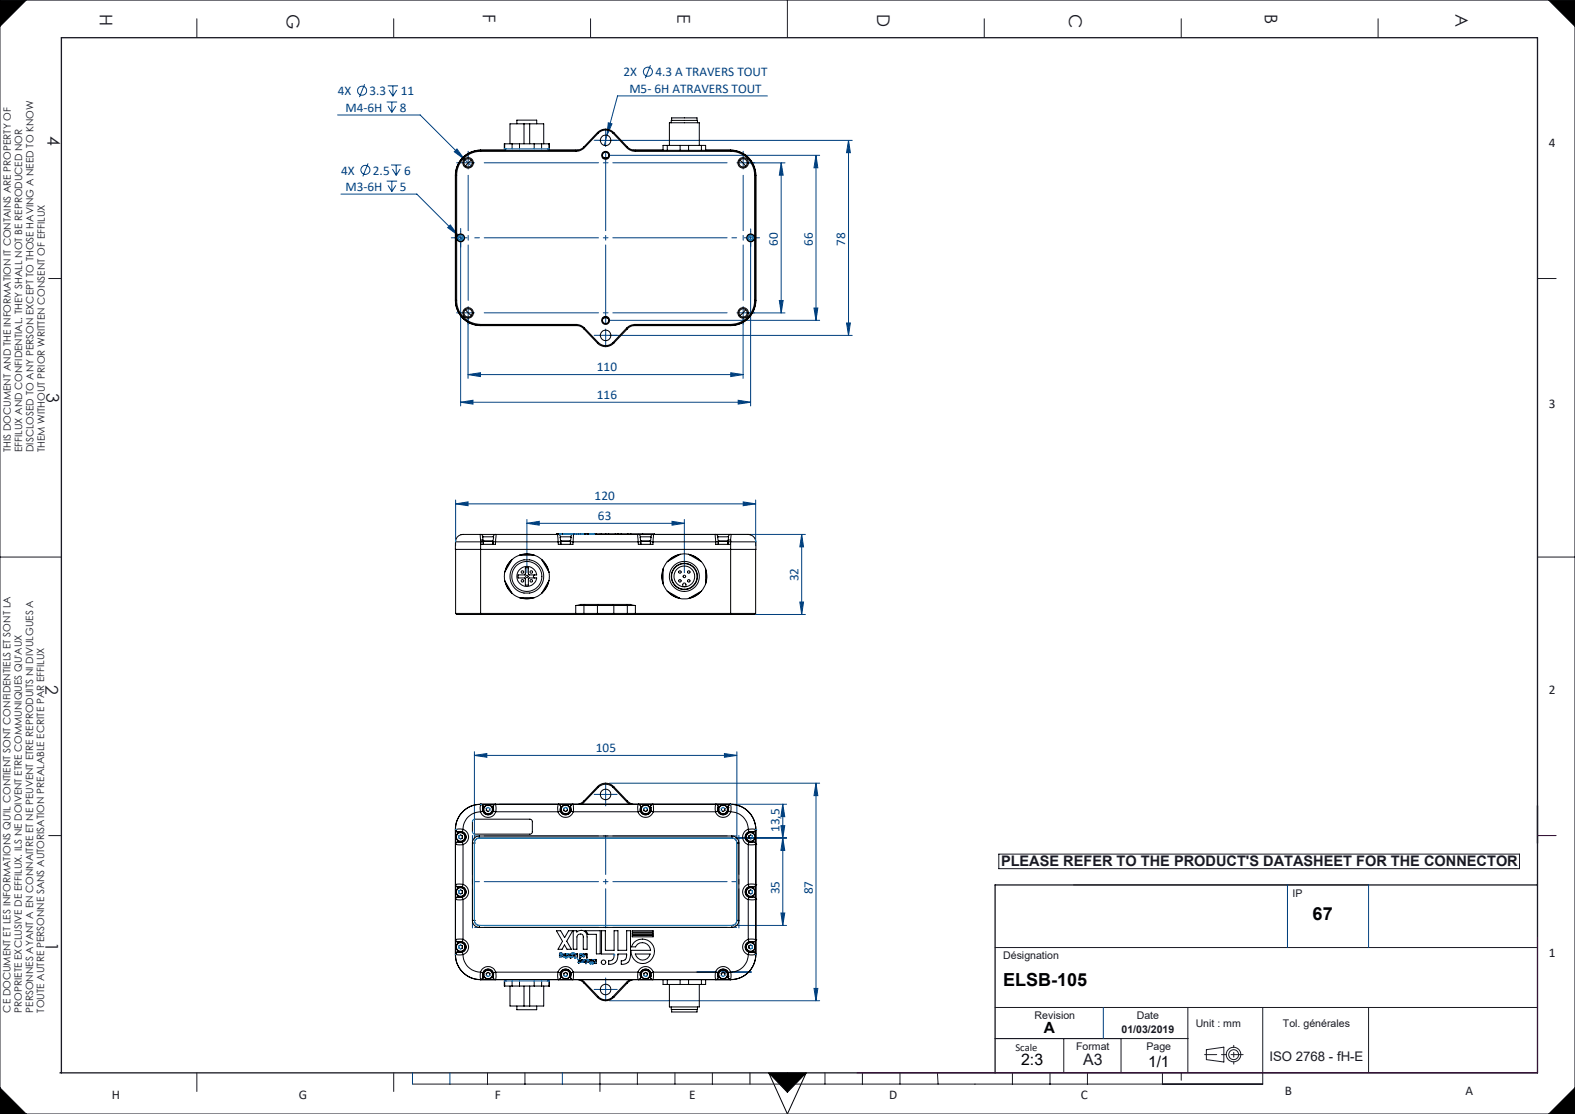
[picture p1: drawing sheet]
<svg xmlns="http://www.w3.org/2000/svg" width="420mm" height="297mm" viewBox="0 0 420 297" stroke-linecap="round" stroke-linejoin="round" font-family="sans-serif">
<g fill="none" stroke="#191924" stroke-width=".27">
<path d="M0 0h420v297h-420zM52.5 5v5M105 5v5M157.5 5v5M210 0v10M262.5 5v5M315 5v5M367.5 5v5M13 74.3h3.4M410 74.3h5M0 148.5h16.4M410 148.5h10"/>
<path d="M13 222.8h3.4M266.3 227.7h138.9v3.9h-138.9zM286.3 235.9h78.6M265.4 252.6h144.6M265.4 268.6h144.6M265.4 276.9h51.4M283.7 276.9v9.1M298.9 276.9v9.1M316.8 268.6v17.4M321.7 279.9l4.7-.7v3.9l-4.7-.6zM336.7 268.6v20.4h-226.7M364.9 268.6v17.4"/>
<path d="M0 290l7 7M52.5 286v5M105 286v5M130 286v3M140 286v3M160 286v5M170 286v3M180 286v3M190 286v3M220 286v3M230 286v3M240 286v3"/>
<path d="M250 286l.2 3M270 286v3M280 286v3M290 286v3M310 286v3M315 286v2"/>
<circle cx="328.9" cy="281.1" r="1.93"/>
<circle cx="329" cy="281.2" r="1.32"/>
</g>
<path d="M0 0h7l-7 7zM413 0h7v7zM200 286v3M205 286h10M205 286l5 11 5-11M205 286l5 5.2M210 286v5.2M215 286l-5 5.2M420 290v7h-7z" fill="none" stroke="#000" stroke-width=".27"/>
<path d="M410 214.8v10" fill="none" stroke="#000" stroke-width=".35"/>
<path d="M321.2 281.2h10.3" fill="none" stroke="#191924" stroke-width=".27" stroke-dasharray="6.3 1.3 1.3 1.3" stroke-dashoffset="3.1"/>
<path d="M329 278.7v5" fill="none" stroke="#191924" stroke-width=".27" stroke-dasharray="6.3 1.3 1.3 1.3" stroke-dashoffset="5.8"/>
<path d="M410 235.9h-144.6v50.1M16 286h394v-275.9h-393.6v275.9" fill="none" stroke="#191924" stroke-width=".35"/>
<path d="M410 222.8h5M410 250v36h-181.5" fill="none" stroke="#400040" stroke-width=".27"/>
<g fill="none" stroke="#004080" stroke-width=".27">
<path d="M173.5 17.4l-1.4 3.4M90 30.7h22l11.8 11.7M97.2 22.5l-1.4 3.4M103.1 27.2h2.8M103.4 22.9h2.8M103.5 28.3l1 1.6M103.8 24l1 1.6M104.5 27.2v2.7M104.8 22.9v2.7M105.6 28.3l-1.1 1.6M105.8 24l-1 1.6M121.8 39.7l2 2.7-2.7-1.9z"/>
<path d="M161.5 35.8v3.3M161.9 36.1l-.8 2.7M162.2 32.7l1 .3-1.3 3.1zM204.6 25.6h-39.9l-2.8 10.5M226.3 37.4l.5 3.3h-1.1zM226.3 37.4v52M227.3 37.4h-67.5M90.9 51.7h20.3l10.9 10.9M98.1 43.6l-1.3 3.4M103.1 48.3h2.8M103.5 49.4l1 1.6M104.3 44h2.7"/>
<path d="M104.5 48.3v2.7M104.6 45.1l1.1 1.6M105.6 49.4l-1.1 1.6M105.7 44v2.7M106.7 45.1l-1 1.6M123.8 42.4l2 2M162.5 41.4h56.1M199.2 43.4h10.1M208.3 43.4l.5 3.3h-1zM208.3 43.4v40M217.6 41.4l.5 3.3h-1zM217.6 41.4v44"/>
<path d="M119.4 60.7l.7-.7 2 2.6zM122.1 62.6l1.5 1.6M122.8 64.4v43.8M200.2 64.4v43.8M124.8 99.9l3.3-.5v1zM124.8 84.4v16.5M124.8 99.9h73.4M162.5 89.4h64.8M162.5 85.4h56.1M194.9 99.4l3.3 .5-3.3 .5zM198.2 84.4v16.5M199.2 83.4h10.1"/>
<path d="M207.8 80.1h1l-.5 3.3zM217.1 82.1h1l-.5 3.3zM225.7 86.1h1.1l-.5 3.3zM122.8 107.2l3.3-.5v1zM122.8 107.2h77.4M196.9 106.7l3.3 .5-3.3 .5zM121.5 134.3l3.3-.5v1zM121.5 133.3v12.2M121.5 134.3h80M140.5 139.5l3.3-.5v1zM140.5 138.5v14.2M140.5 139.5h42"/>
<path d="M179.2 139l3.3 .5-3.3 .5zM182.5 138.5v14.2M198.2 133.8l3.3 .5-3.3 .5zM201.5 133.3v12.2M149.8 142.5h65M213.8 142.5l.5 3.3h-1zM213.8 142.5v21.3M154.6 163.8h60.2M213.3 160.5h1l-.5 3.3zM126.5 201.4l3.3-.5v1zM126.5 200.4v23.3M126.5 201.4h70"/>
<path d="M133.1 214.4h76.7M159.8 211.8h3.4M161.5 210.1v3.4M162.5 208.8h56.1M193.2 200.9l3.3 .5-3.3 .5zM196.5 200.4v23.3M208.7 214.4l.6 3.3h-1.1zM208.7 214.4v32.3M217.6 208.8l.5 3.3h-1zM217.6 208.8v58M196.2 223.4h13.6M208.2 220.1h1.1l-.6 3.3z"/>
<path d="M208.7 223.4l.6 3.3h-1.1zM343.3 235.9v16.7M364.9 235.9v16.7M196.2 246.7h13.6M208.2 243.4h1.1l-.6 3.3zM159.8 263.8h3.4M161.5 262.1v3.4M162.5 266.8h56.1M217.1 263.5h1l-.5 3.3zM294.2 268.6v8.3M110 286v3M120 286v3"/>
<path d="M150 286v3"/>
<circle cx="172.8" cy="19.1" r="1.21"/>
<circle cx="96.6" cy="24.2" r="1.2"/>
<circle cx="97.4" cy="45.3" r="1.2"/>
</g>
<g fill="#000">
<path d="M0 0h7l-7 7zM0 290l7 7h-7z"/>
<path d="M205 286h10l-5 5.2zM420 290v7h-7zM413 0l7 7v-7z" fill-rule="evenodd"/>
</g>
<g fill="none" stroke="#004080" stroke-width=".27" stroke-dasharray="30.5 1.3 1.3 1.3">
<path d="M159.8 37.4h-1.4M161.5 35.7v-1.4M163.2 37.4h1.4M123.2 43.4h-1.4M124.8 43.4v-1.7M124.8 43.4h-1.6M124.8 43.4v1.7M124.8 43.4h1.7M124.8 41.7v-1.4M198.2 43.4v-1.7M198.2 43.4h-1.7M198.2 43.4v1.7"/>
<path d="M198.2 43.4h1.6M198.2 41.7v-1.4M199.8 43.4h1.4M121.2 63.4h-.9M122.8 63.4v-1.7M122.8 63.4h-1.6M122.8 63.4v1.7M122.8 63.4h1.7M122.8 61.7v-.8M122.8 65.1v.8M200.2 63.4v-1.7M200.2 63.4h-1.7"/>
<path d="M200.2 63.4v1.7M200.2 63.4h1.6M200.2 61.7v-.7M200.2 65.1v.7M201.8 63.4h.8M123.2 83.4h-1.4M124.8 83.4v-1.7M124.8 83.4h-1.6M124.8 83.4v1.7M124.8 83.4h1.7M124.8 85.1v1.4M159.8 89.4h-1.4"/>
<path d="M161.5 89.4v-1.7M161.5 89.4h-1.7M161.5 89.4v1.7M161.5 89.4h1.7M161.5 91.1v1.4M163.2 89.4h1.4M198.2 83.4v-1.7M198.2 83.4h-1.7M198.2 83.4v1.7M198.2 83.4h1.6M198.2 85.1v1.4M199.8 83.4h1.4"/>
<path d="M159.8 211.8h-1.4M161.5 210.1v-1.4M161.5 213.5v1.4M163.2 211.8h1.4M159.8 263.8h-1.4M161.5 262.1v-1.4M161.5 265.5v1.4M163.2 263.8h1.4"/>
</g>
<path d="M161.5 86.1v-45.4" fill="none" stroke="#004080" stroke-width=".27" stroke-dasharray="30.5 1.3 1.3 1.3" stroke-dashoffset="9.7"/>
<path d="M124.8 80.1v-33.4M198.2 80.1v-33.4" fill="none" stroke="#004080" stroke-width=".27" stroke-dasharray="30.5 1.3 1.3 1.3" stroke-dashoffset="15.7"/>
<path d="M128.2 43.4h66.6M128.2 83.4h66.6" fill="none" stroke="#004080" stroke-width=".27" stroke-dasharray="30.5 1.3 1.3 1.3" stroke-dashoffset="-.9"/>
<path d="M126.2 63.4h70.6" fill="none" stroke="#004080" stroke-width=".27" stroke-dasharray="30.5 1.3 1.3 1.3" stroke-dashoffset="-2.9"/>
<path d="M200.3 259.2h-14.3" fill="none" stroke="#004080" stroke-width=".27" stroke-dasharray="30.5 1.3 1.3 1.3" stroke-dashoffset="25.2"/>
<path d="M200.4 259.2h-14.7" fill="none" stroke="#004080" stroke-width=".27" stroke-dasharray="30.5 1.3 1.3 1.3" stroke-dashoffset="25"/>
<path d="M197 259.2h-4.4" fill="none" stroke="#004080" stroke-width=".27" stroke-dasharray="30.5 1.3 1.3 1.3" stroke-dashoffset="30.2"/>
<path d="M125.8 222.9h71.4M125.8 235.1h71.4M197.2 247.2h-71.4" fill="none" stroke="#004080" stroke-width=".27" stroke-dasharray="30.5 1.3 1.3 1.3" stroke-dashoffset="-3.3"/>
<path d="M197 222.7v24.7M126 247.4v-24.7M161.5 247.4v-24.7" fill="none" stroke="#004080" stroke-width=".27" stroke-dasharray="30.5 1.3 1.3 1.3" stroke-dashoffset="20.1"/>
<g fill="#004080">
<path d="M121.5 134.3l3.3-.5v1zM198.2 133.8l3.3 .5-3.3 .5zM162.2 32.7l-.3 3.4 1.3-3.1zM121.8 39.7l-.7 .8 2.7 1.9zM120.1 60l-.7 .7 2.7 1.9zM126.5 201.4l3.3-.5v1zM193.2 200.9l3.3 .5-3.3 .5z"/>
<path d="M140.5 139.5l3.3-.5v1zM179.2 139l3.3 .5-3.3 .5z"/>
<path d="M122.8 107.2l3.3-.5v1zM196.9 106.7l3.3 .5-3.3 .5z"/>
<path d="M124.8 99.9l3.3-.5v1zM194.9 99.4l3.3 .5-3.3 .5z"/>
<path d="M213.8 142.5l.5 3.3h-1zM213.3 160.5h1l-.5 3.3zM226.3 37.4l.5 3.3h-1.1zM225.7 86.1h1.1l-.5 3.3zM217.6 41.4l.5 3.3h-1zM217.1 82.1h1l-.5 3.3zM208.3 43.4l.5 3.3h-1zM207.8 80.1h1l-.5 3.3zM208.7 223.4l.6 3.3h-1.1zM208.2 243.4h1.1l-.6 3.3zM208.7 214.4l.6 3.3h-1.1zM208.2 220.1h1.1l-.6 3.3zM217.6 208.8l.5 3.3h-1zM217.1 263.5h1l-.5 3.3z"/>
</g>
<g fill="none" stroke="#000" stroke-width=".27">
<path d="M134.6 38.3l-.1 1.4M134.6 38.3h2M134.6 38.3v1.4M135.1 39.7l-.5 .4M136.6 38.3h1.9M136.6 38.3v1.4M137.8 33v-1h5.3v1M138.5 38.3h4M138.5 38.3v1.4M139.7 33h-3.7v5.3M139.7 33v5.3M139.7 33h1.6"/>
<path d="M141.3 33h3.7v5.3M141.3 33v5.3M142.5 38.3h1.9M142.5 38.3v1.4M144.4 38.3h2M144.4 38.3v1.4M145.9 39.7l.5 .4M146.4 38.3l.1 1.4M146.4 38.3v1.4M155.7 39.2a3.1 3.1 0 0 1-2.2 .9M155.7 39.2l.2 .1M155.9 39.3a3.3 3.3 0 0 1-2.4 1.1"/>
<path d="M159.3 35.3a3.1 3.1 0 0 1 4.4 0M159.3 35.3l-3.6 3.9M159.3 35.3l.2 .2M159.5 35.5a2.73 2.73 0 0 1 4 0M159.5 35.5l-3.6 3.8M163.5 35.5l3.6 3.8M163.7 35.3l3.6 3.9M163.7 35.3l-.2 .2M167.1 39.3a3.5 3.5 0 0 0 2.3 1.1M167.3 39.2a3.1 3.1 0 0 0 2.1 .9M167.3 39.2l-.2 .1M177.9 38.8h-1.1v1.3"/>
<path d="M177.9 38.8h3.5M177.9 38.8v1.3M178.5 38.8v-6.1h8v6.1M179 32.7v-.6h7v.6M179.1 32.1v-.7h6.8v.7M181.4 38.8h2.2M181.4 38.8v1.3M183.6 38.8v1.3M183.6 38.8h3.4M187 38.8h1.2v1.3M187 38.8v1.3M121.5 46.7v33.4"/>
<path d="M121.5 46.7h.3M121.8 46.7v33.4M125.7 42.8l-1.6 1.5M128.2 40.4a6.4 6.4 0 0 0-6.4 6.3M128.2 40.1a6.7 6.7 0 0 0-6.7 6.6M128.2 40.1v.3M128.2 40.4h25.3M128.2 40.1h25.3M134.6 40h-6.4a6.7 6.7 0 0 0-6.8 6.7v33.4a6.7 6.7 0 0 0 6.8 6.7h26M146.4 40h7.8M153.5 40.1v.3M160.9 42h1.1"/>
<path d="M168.8 40h8M169.4 40.1v.3M169.4 40.4h25.4M169.4 40.1h25.4M188.2 40h6.6a6.8 6.8 0 0 1 6.8 6.7v33.4a6.7 6.7 0 0 1-6.8 6.7h-26M194.8 40.4a6.4 6.4 0 0 1 6.4 6.3M194.8 40.1a6.7 6.7 0 0 1 6.7 6.6M194.8 40.1v.3M197.3 42.8l.9 .6 .6 .9M201.2 46.7v33.4M201.2 46.7h.3M201.5 46.7v33.4"/>
<path d="M121.5 80.1a6.7 6.7 0 0 0 6.7 6.6M121.5 80.1h.3M121.8 80.1a6.4 6.4 0 0 0 6.4 6.4M124.1 82.5l1.6 1.6M128.2 86.5v.2M128.2 86.5h25.3M128.2 86.7h25.3M153.5 86.5a3.1 3.1 0 0 1 2.4 1M153.5 86.7a2.94 2.94 0 0 1 2.2 1M153.5 86.5v.2M155.7 87.7l3.6 3.8M155.9 87.5l3.6 3.8"/>
<path d="M155.9 87.5l-.2 .2M159.3 91.5a2.99 2.99 0 0 0 4.4 0M159.5 91.3a2.73 2.73 0 0 0 4 0M159.5 91.3l-.2 .2M160.9 84.8h1.1M163.5 91.3l.2 .2M167.1 87.5l-3.6 3.8M167.1 87.5l.2 .2M167.3 87.7l-3.6 3.8M169.4 86.5a3.3 3.3 0 0 0-2.3 1M169.4 86.7a2.94 2.94 0 0 0-2.1 1M169.4 86.5v.2"/>
<path d="M169.4 86.5h25.4M169.4 86.7h25.4M194.8 86.5v.2M198.8 82.5l-1.5 1.6M201.2 80.1a6.4 6.4 0 0 1-6.4 6.4M201.2 80.1h.3M201.5 80.1a6.7 6.7 0 0 1-6.7 6.6M121.5 146.5v17M123.5 142.5a1.99 1.99 0 0 0-2 1.5M123.5 142.5h4.6M123.5 142.5l-.6 .1M128.1 142.5l.1 1.5"/>
<path d="M128.1 142.5l.5 .2 .2 .4M128.1 142.5h4.1M128.2 144.5h-6.7l-.1 2h80.2l-.1-2h-6.7M128.2 144v.5M128.2 144l.6 .1M128.2 144.5v19.3M128.2 144.5h.1M128.2 144.5v.6h3.9l.1-.6M128.7 143.3l.1 .8M128.8 143.1h2.8M128.8 143.1l-.1 .2M128.8 144.1v.3"/>
<path d="M128.8 144.4l-.6 .1M128.8 144.4l.1 .7M128.9 144.4l.1-.2h2.3l.1 .2M128.9 144.4h2.5M128.9 144.4v.7M131.4 144.4v.7l.1-.7M131.5 144.4l.7 .1M131.6 143.1v.2M131.6 143.3l-.1 1.1M132.2 144.5h16.6M132.2 142.5v2M132.2 142.5l-.5 .2-.1 .4"/>
<path d="M132.2 142.5h16.6M134.6 152.5v2.3M134.6 154.8l.6 1.7 1.4 1.7M134.6 154.8l2 3.4M134.7 155l.7 1.6 1.1 1.4M136.5 149.3l-1.3 1.7-.5 1.4M136.6 158.2l1.9 1.1M136.6 149.2l-1.4 1.7-.6 1.6M136.6 149.2l-2 3.3M138.4 152a2.65 2.65 0 0 1 2.8-.9 2.65 2.65 0 0 1 1.9 2.2l-2.1-.1-.1-1.8-.6-.1-.2 .1v1.8l-1.9 .1-.1 .3 .1 .5 1.9 .1v1.8h.8l.1-1.9h2.1a2.66 2.66 0 0 1-3.7 2 2.66 2.66 0 0 1-1-4.1zM138.5 148l-1.9 1.2M138.5 148a5.6 5.6 0 0 1 4 0"/>
<path d="M138.5 159.3a6.2 6.2 0 0 0 4 0M138.5 159.3h4M138.5 148h4M138.7 148l1.8-.3 1.7 .3M138.7 159.3l1.5 .3 2-.3M142.5 148l1.9 1.2M142.6 153.3a.41 .41 0 0 0-.4 .4 .41 .41 0 0 0 .4 .4M144.4 158.2l-1.9 1.1M144.4 149.2l1.4 1.7 .6 1.6M144.4 149.2l2 3.3M144.5 149.3l1.3 1.7 .5 1.4M146.3 155l-.7 1.6-1.1 1.4"/>
<path d="M146.4 152.5v2.3M146.4 154.8l-.6 1.7-1.4 1.7M146.4 154.8l-2 3.4M148.4 142.5v-.2h.9v.2M148.8 142.5v2M148.8 142.5l.5 .2 .1 .4M148.8 142.5h4.1M148.8 142.3v.2M148.8 144.5l.1 .6h3.9v-.6M149.2 142.3v.2M149.4 143.1l.1 1.3M149.4 143.1h2.8"/>
<path d="M149.5 144.4l-.7 .1M149.5 144.4v.7M149.6 144.4v-.2h2.4l.1 .2M149.6 144.4h2.5M149.6 144.4v.7M149.8 142.3l-.3 .2M150 142.3l-.1 .2M150.2 142.3l-.2 .2M150.4 142.3v.2M150.5 142.3h.1M150.5 142.3v.2M150.6 142.3h.2"/>
<path d="M150.9 142.3h.2M151.2 142.3h.4M151.9 142.3h.2M152.1 142.3v.2M152.1 144.4v.7M152.1 142.3l.3 .2M152.2 144.4l.6 .1M152.2 144.4l-.1 .7M152.2 143.1l.1 .2M152.2 142.3v.2M152.3 143.3l-.1 1.1M152.4 142.3v.2"/>
<path d="M152.5 142.3h.3M152.5 142.3h.1M152.8 142.3h.2M152.8 142.3v.2M152.8 144.5h17.4M152.9 142.5l-.1 2M152.9 142.5l-.5 .2-.2 .4M152.9 142.5h17.2M153 142.3v.2M153.1 142.3l.1 .2M153.4 142.3h.5M154.1 142.3h.3"/>
<path d="M154.3 142.3v.2M154.8 142.3h.1M154.8 142.3l-.2 .2M154.9 142.3l-.2 .2M155 142.3v.2M155.1 142.3l.1 .2M155.3 142.3v.2M155.3 142.3h.1M155.4 142.3h.3M155.7 142.3h.3M155.7 142.3v.2M156 142.3v.2"/>
<path d="M156.1 142.3h.4M156.2 142.3v.2M156.4 142.3v.2M156.5 142.3h.2M156.5 142.3v.2M156.7 142.3h.4M156.7 142.3v.2M156.7 142.3h.1M157.1 142.3v.2M157.1 142.3h.1M157.4 142.3h.1M157.8 142.3h.1"/>
<path d="M157.9 142.3h.1M157.9 142.3v.2M158 142.3l.2 .2M158.4 142.3h1.7v.2M158.5 142.3v.2M159 142.3v.2M160.3 142.5v-.2h1.2v.2M161.6 142.3h.7M164.1 142.3h-1.8v.2M164.1 142.3h.7M164.1 142.3v.2M164.8 142.3h.8"/>
<path d="M164.8 142.3v.2M167.4 142.3h.7v.2M167.4 142.3h-1.7v.2M167.4 142.3v.2M170.1 142.5l.1 2M170.1 142.5l.6 .3 .1 .3M170.1 142.5h4.1M170.2 144.5v.6h3.9v-.6M170.8 143.1l.1 1.3M170.8 143.1h2.8M170.9 144.4l-.7 .1M170.9 144.4l.1-.2h2.4v.2"/>
<path d="M170.9 144.4h2.5M170.9 144.4v.7v-.7M171.4 142.3h3.1v.2M171.4 142.3h-3.2v.2M171.4 142.3v.2M173.4 144.4v.7M173.5 144.4l.6 .1M173.5 144.4v.7M173.6 143.1v.2M173.6 143.3l-.1 1.1M174.1 144.5h16.8M174.2 142.5l-.1 2"/>
<path d="M174.2 142.5l-.5 .2-.1 .4M174.2 142.5h16.6M176.8 151.9l-.2 1.6 .2 1.9M176.8 151.7l-.3 1.6 .3 2.3M176.8 155.6l1.1 2M176.8 151.7v3.9M177.9 157.6l1.5 1.2 2 .8M177.9 149.8l-1.1 1.9M177.9 157.6l3.5 2M178.2 157.7l.9 .9 2.1 .9M181.2 147.9l-1.8 .7-1.2 1M181.4 147.8l-2 .8-1.5 1.2"/>
<path d="M181.4 147.8h2.2M181.4 159.6h2.2M181.4 147.8l-3.5 2M182.1 156.4v-.5a.42 .42 0 0 1 .4-.5 .42 .42 0 0 1 .4 .5v.5M183.6 147.8l2 .8 1.4 1.2M183.6 147.8l3.4 2M183.8 147.9l1.8 .7 1.3 1M186.9 157.7l-1 .9-2.1 .9M187 157.6l-1.4 1.2-2 .8M187 149.8l1.2 1.9M187 157.6l-3.4 2M188.2 151.9l.2 1.6-.2 1.9"/>
<path d="M188.2 151.7l.3 1.6-.3 2.3M188.2 155.6l-1.2 2M188.2 151.7v3.9M190.8 142.5l.1 2M190.8 142.5l.4 .1 .3 .5M190.8 142.5h4M190.9 144.5v.6h3.9v-.6M191.5 143.1v1.3l-.6 .1M191.5 143.1h2.7M191.6 144.4v-.2h2.4l.1 .2M191.6 144.4h2.5M191.6 144.4v.7"/>
<path d="M194.1 144.4v.7M194.1 144.4l.7 .1M194.2 144.1l-.1 .3M194.2 143.1l.1 .2M194.3 143.3l-.1 .8M194.8 144.5h.1M194.8 144v.5M194.8 142.5v1.5M194.8 142.5h4.7M194.8 142.5l-.4 .2-.2 .4M194.8 144l-.6 .1M194.8 144.5v19.3"/>
<path d="M199.5 142.5a2.07 2.07 0 0 1 2 1.5M199.5 142.5l.7 .1M201.5 146.5v17M121.5 163.5a2.67 2.67 0 0 0 2.1 .3h4.6M121.5 163.5h34.2M128.2 163.8h25.3M153.5 163.8h2.4M153.5 161.4h2.2M153.5 161.4v2.4M155.7 161.4h3.6M155.7 163.5h3.6M155.7 161.4v2.1"/>
<path d="M155.7 163.5l.2 .3M155.9 161.1l-2.4 .3M155.9 161.1h3.6M155.9 163.8h3.6M155.9 161.1l-.2 .3M159.3 163.5h4.4M159.3 161.4h4.4M159.3 163.5l.2 .3M159.3 161.4v2.1M159.5 163.8h4M159.5 161.1h4M159.5 161.1l-.2 .3"/>
<path d="M163.5 161.1l.2 .3M163.5 161.1h3.6M163.5 163.8h3.6M163.7 163.5l-.2 .3M163.7 161.4v2.1M163.7 161.4h3.6M163.7 163.5h3.6M167.1 161.1l2.3 .3M167.1 163.8h2.3M167.1 161.1l.2 .3M167.3 163.5h34.2M167.3 161.4h2.1"/>
<path d="M167.3 163.5l-.2 .3M167.3 161.4v2.1M169.4 163.8h25.4M169.4 161.4v2.4M201.5 163.5a2.67 2.67 0 0 1-2.1 .3h-4.6M126 219.1v2.7M126.6 218.4h14.7a.66 .66 0 0 1 .7 .7v2.7a.61 .61 0 0 1-.7 .6h-14.7M128.1 216.4a4.7 4.7 0 0 0-4.6 4.7M128.1 216.4a2.13 2.13 0 0 0 2.1 1.5 2.13 2.13 0 0 0 2-1.5M128.2 214.4a6.7 6.7 0 0 0-6.7 6.8M128.2 214.4a6.7 6.7 0 0 0-6.8 6.8M128.2 214.4h66.6"/>
<path d="M128.8 216.2l-.7 .2M128.8 216.2a1.47 1.47 0 0 0 1.4 1 1.47 1.47 0 0 0 1.4-1M128.8 215.4a.58 .58 0 0 0-.7-.8v1.8M128.8 215.4v.8M128.8 215.3a.69 .69 0 0 0-.6-.9l.6 .3v.6M128.8 215.3h.1M128.8 215.3v.1M128.8 215.3a1.41 1.41 0 0 0 1.4 1.9 1.41 1.41 0 0 0 1.3-1.9M129.8 215.5v.3a.25 .25 0 0 0-.1 .3 .25 .25 0 0 0 .3 .1 .21 .21 0 0 0 .2 .2 .21 .21 0 0 0 .2-.3h.2M130.7 215.6v.4M131.5 215.3h.1M131.5 215.3l.1 .9"/>
<path d="M131.6 216.2l.6 .2M132.2 214.5v1.9M132.2 214.5a.65 .65 0 0 0-.7 .8M132.2 214.5l-.6 .2-.1 .6M132.2 214.5h16.6M132.2 216.4h16.6M148.8 216.4a2.13 2.13 0 0 0 2 1.5 2.13 2.13 0 0 0 2.1-1.5M148.8 214.5v1.9M148.8 214.5a.65 .65 0 0 1 .7 .8M148.8 214.5l.6 .2 .1 .6M149.4 216.2l-.6 .2M149.4 216.2a1.47 1.47 0 0 0 1.4 1 1.47 1.47 0 0 0 1.4-1"/>
<path d="M149.5 215.3l-.1 .9M149.5 215.3h.1M149.5 215.3a1.41 1.41 0 0 0 1.3 1.9 1.41 1.41 0 0 0 1.4-1.9M150.3 215.6l.1 .2a.27 .27 0 0 0-.1 .3 .27 .27 0 0 0 .4 .1l.1 .2 .3-.2a.26 .26 0 0 0 .3-.2 .26 .26 0 0 0-.1-.3v-.1M152.2 215.3h.1M152.2 215.3v.9M152.2 216.2l.7 .2M152.8 214.5l.1 1.9M152.8 214.5a.65 .65 0 0 0-.6 .8M152.8 214.5l-.5 .2-.1 .6M152.8 214.5h17.4M152.9 216.4h17.2"/>
<path d="M155.7 213.5l-.7 .6-.8 .3M155.7 213.5l.2 .2M155.9 213.7l-.9 .7M159.3 209.8a2.99 2.99 0 0 1 4.4 0M159.3 209.8l.2 .1M159.3 209.8l-3.6 3.7M159.5 209.9a2.73 2.73 0 0 1 4 0M159.5 209.9l-3.6 3.8M163.5 209.9l3.6 3.8M163.7 209.8l-.2 .1M163.7 209.8l3.6 3.7M167.1 213.7l.9 .7"/>
<path d="M167.3 213.5l.7 .6 .8 .3M167.3 213.5l-.2 .2M170.1 216.4a2.12 2.12 0 0 0 2.1 1.5 2.12 2.12 0 0 0 2-1.5M170.2 214.5l-.1 1.9M170.2 214.5a.65 .65 0 0 1 .6 .8M170.2 214.5l.6 .2v.6M170.8 216.2l-.7 .2M170.8 216.2a1.47 1.47 0 0 0 1.4 1 1.47 1.47 0 0 0 1.4-1M170.8 215.3v.9M170.8 215.3h.1M170.8 215.3a1.42 1.42 0 0 0 1.4 1.9 1.42 1.42 0 0 0 1.3-1.9M171.7 215.6v.2a.29 .29 0 0 0 0 .3 .29 .29 0 0 0 .3 .1l.2 .2 .1-.2a.26 .26 0 0 0 .4-.1 .26 .26 0 0 0-.1-.3v-.2"/>
<path d="M173.5 215.3l.1 .9M173.5 215.3h.1M173.6 216.2l.6 .2M174.1 214.5l.1 1.9M174.1 214.5a.69 .69 0 0 0-.6 .8M174.1 214.5l-.5 .2-.1 .6M174.1 214.5h16.8M174.2 216.4h16.6M190.8 216.4a2.1 2.1 0 0 0 2 1.5 2.1 2.1 0 0 0 2-1.5M190.9 214.5l-.1 1.9M190.9 214.5a.69 .69 0 0 1 .6 .8M190.9 214.5l.5 .2 .1 .6"/>
<path d="M191.5 216.2l-.7 .2M191.5 216.2a1.45 1.45 0 0 0 1.3 1 1.45 1.45 0 0 0 1.4-1M191.5 215.3v.9M191.5 215.3h.1M191.5 215.3a1.42 1.42 0 0 0 1.3 1.9 1.42 1.42 0 0 0 1.4-1.9M192.3 215.6v.4M193.2 215.5l.1 .3a.42 .42 0 0 1-.6 .5l-.3-.2M194.2 215.3h.1M194.2 215.3v.1M194.2 215.4a.65 .65 0 0 1 .6-.9v1.9M194.2 216.2l.6 .2M194.2 215.4v.8"/>
<path d="M194.4 214.5l.4-.1a.71 .71 0 0 0-.6 .9v-.4zM194.8 214.4a6.7 6.7 0 0 1 6.7 6.8M194.8 216.4a4.7 4.7 0 0 1 4.7 4.7M194.8 214.4a6.8 6.8 0 0 1 6.8 6.8M121.4 221.2v33.3M121.4 221.2h.1M121.5 225.1l2 .1M121.5 235.8a.69 .69 0 0 0 .8 .7M121.5 239.8h2M121.5 221.2a.65 .65 0 0 0 .8 .6M121.5 221.2l.2 .5 .6 .1M121.5 225.1h.1"/>
<path d="M121.5 235.8h.1M121.5 235.8l.2 .6 .6 .1M121.5 239.8h.1M121.5 221.2v33.3M122.3 224.5a.65 .65 0 0 0-.8 .6M122.3 224.5h1M122.3 239.1a.69 .69 0 0 0-.8 .7M122.3 239.1l1 .1M122.3 236.5h.1M122.3 239.1h.1M122.3 236.5a1.43 1.43 0 0 1 2 1.3 1.43 1.43 0 0 1-2 1.3M122.3 221.8h.1"/>
<path d="M122.3 221.8a1.43 1.43 0 0 1 2 1.3 1.43 1.43 0 0 1-2 1.4M122.3 224.5h-.5l-.3 .6M122.3 239.1l-.5 .1-.3 .6M122.3 224.5h.1M122.4 222.8l-.1 .2M122.4 223.5l.3 .2M122.4 238.2l.3 .1M122.7 222.6l.6 .2v.3a.29 .29 0 0 1 0 .4 .29 .29 0 0 1-.3 .1l-.1 .1M122.7 237.3l.3 .2a.22 .22 0 0 1 .3 0 .22 .22 0 0 1 0 .3v.3l-.4 .2M123.3 221.8h-.9M123.3 224.5l.2 .7M123.3 221.8a1.46 1.46 0 0 1 1 1.3 1.46 1.46 0 0 1-1 1.4"/>
<path d="M123.3 239.2l.2 .6M123.3 236.4a1.43 1.43 0 0 1 1 1.4 1.43 1.43 0 0 1-1 1.4M123.3 236.4l-1 .1M123.5 221.1l-.6-.1a1.12 1.12 0 0 0-1.3 .3l.2 .4 .6 .1M123.5 221.1l-.2 .7M123.5 235.8a2.1 2.1 0 0 1 1.5 2 2.1 2.1 0 0 1-1.5 2M123.5 221.1a2.12 2.12 0 0 1 1.5 2 2.12 2.12 0 0 1-1.5 2.1M123.5 235.8h-2M123.5 235.8l-.2 .6M123.5 225.2v10.6M123.5 239.8v10.6M126 224.8h.5"/>
<path d="M126 224.8v20.6M126.5 224.8h.1M126.5 224.8v20.6M127.8 222.9a1.81 1.81 0 0 0-1.8 1.9M127.8 222.9v.5M127.8 223.4a1.33 1.33 0 0 0-1.3 1.4M127.8 222.9h67.4M127.8 223.4h67.4M127.8 223.4h.1M195.2 222.9a1.87 1.87 0 0 1 1.8 1.9M195.2 223.4a1.33 1.33 0 0 1 1.3 1.4M195.2 222.9v.5"/>
<path d="M195.2 223.4h.1M196.5 224.8h.1M196.5 224.8h.5M196.5 224.8v20.6M197 224.8v20.6M199.5 221.1h1.9a.6 .6 0 0 1-.8 .7M199.5 221.1l.2 .7M199.5 221.1a2.12 2.12 0 0 0-1.5 2 2.12 2.12 0 0 0 1.5 2.1M199.5 235.8a2.1 2.1 0 0 0-1.5 2 2.1 2.1 0 0 0 1.5 2M199.5 235.8h2M199.5 235.8l.2 .6M199.5 225.2v10.6"/>
<path d="M199.5 239.8v10.6M199.7 221.8h.9M199.7 221.8a1.46 1.46 0 0 0-1 1.3 1.46 1.46 0 0 0 1 1.4M199.7 224.5l-.2 .7M199.7 236.4a1.43 1.43 0 0 0-1 1.4 1.43 1.43 0 0 0 1 1.4M199.7 239.2l-.2 .6M199.7 236.4l.9 .1M200.3 222.6h-.2l-.1 .2a.21 .21 0 0 0-.3 0 .21 .21 0 0 0 0 .3 .25 .25 0 0 0 0 .4 .25 .25 0 0 0 .3 .1l.1 .1M200.3 237.3l-.3 .1a.25 .25 0 0 0-.3 .1 .25 .25 0 0 0 0 .3 .22 .22 0 0 0 0 .3 .22 .22 0 0 0 .3 .1l.1 .1M200.6 223.5l-.3 .2M200.6 222.8l.1 .2M200.6 238.2l-.3 .1"/>
<path d="M200.6 224.5h-.9M200.6 224.5a.66 .66 0 0 1 .9 .6M200.6 239.1l-.9 .1M200.6 239.1a.7 .7 0 0 1 .9 .7M200.6 221.8h.1M200.6 239.1h.1M200.6 236.5h.1M200.7 221.8a1.43 1.43 0 0 0-2 1.3 1.43 1.43 0 0 0 2 1.4M200.7 236.5a1.43 1.43 0 0 0-2 1.3 1.43 1.43 0 0 0 2 1.3M200.7 224.5l.6 .1 .2 .5M200.7 239.1l.6 .2 .2 .5M200.7 224.5h-.1"/>
<path d="M201.5 225.1l-2 .1M201.5 235.8a.7 .7 0 0 1-.9 .7M201.5 239.8h-2M201.5 221.2a.66 .66 0 0 1-.9 .6M201.5 221.2l-.3 .6h-.5M201.5 225.1h.1M201.5 235.8h.1M201.5 235.8l-.3 .6-.5 .1M201.5 239.8h.1M201.5 221.2v33.3M201.5 221.2h.1M201.6 221.2v33.3"/>
<path d="M121.4 254.5a6.7 6.7 0 0 0 6.8 6.7M121.4 254.5h.1M121.5 254.5a6.7 6.7 0 0 0 6.7 6.7M121.5 250.5a.69 .69 0 0 0 .8 .6M121.5 250.5h.1M121.5 250.5l.2 .5 .6 .1M122.3 251.1h.1M122.3 253.8h.1M122.3 251.1a1.43 1.43 0 0 1 2 1.4 1.43 1.43 0 0 1-2 1.3M122.3 253.8a.65 .65 0 0 0-.8 .7M122.3 253.8l-.5 .1-.3 .5M122.3 253.8l.1 .1"/>
<path d="M122.4 253.9a.57 .57 0 0 0-.8 .6h1.9M122.4 253.9h.9M122.7 252l-.3 .1M122.9 252l.1 .1a.26 .26 0 0 1 .3 .1 .26 .26 0 0 1 0 .4v.2l-.4 .2M123.3 253.9l.2 .6M123.3 251.1a1.46 1.46 0 0 1 1 1.4 1.46 1.46 0 0 1-1 1.4M123.3 251.1h-1M123.5 254.5a4.7 4.7 0 0 0 4.6 4.7M123.5 250.4a2.13 2.13 0 0 1 1.5 2.1 2.13 2.13 0 0 1-1.5 2M123.5 250.4l-2 .1M123.5 250.4l-.2 .7M126 245.4a1.81 1.81 0 0 0 1.8 1.9"/>
<path d="M126 245.4h.5M126.5 245.4a1.33 1.33 0 0 0 1.3 1.3M126.5 245.4h.1M127.8 246.7v.6M127.8 246.7h.1M127.8 247.3h67.4M127.8 246.7h67.4M128.1 259.2l.1 1.9M128.1 259.2l.7 .2M128.1 259.2a2.13 2.13 0 0 1 2.1-1.5 2.13 2.13 0 0 1 2 1.5M128.8 259.4v.8M128.8 259.4a1.47 1.47 0 0 1 1.4-1 1.47 1.47 0 0 1 1.4 1"/>
<path d="M129.7 260l.1-.2a.25 .25 0 0 1-.1-.3 .25 .25 0 0 1 .3-.1 .21 .21 0 0 1 .2-.2 .21 .21 0 0 1 .2 .3 .23 .23 0 0 1 .3 .1 .23 .23 0 0 1-.1 .3l.1 .1M131.6 259.4l-.1 .9M132.2 259.2v2M132.2 259.2l-.6 .2M132.2 259.2h16.6M148.4 248.1h1.1l1.1 1.9 1-1.9h1.1l-1.6 2.8 1.3 2.2h-1.2l-.7-1.2-.6 1.2h-1.1l1.2-2.1zM148.8 259.2a2.13 2.13 0 0 1 2-1.5 2.13 2.13 0 0 1 2.1 1.5M148.8 259.2v2M148.8 259.2l.6 .2M149.3 254.3v.1M149.4 259.4l.1 .9M149.4 259.4a1.47 1.47 0 0 1 1.4-1 1.47 1.47 0 0 1 1.4 1"/>
<path d="M149.8 254.1a.31 .31 0 0 0-.4-.1 .31 .31 0 0 0-.2 .3v.8h.1M149.8 254.7l-.3 .4M150 254.3v.7l.2 .1M150.1 254.3v.5M150.3 260l.1-.1a.27 .27 0 0 1-.1-.4 .27 .27 0 0 1 .4-.1l.1-.2 .3 .2a.26 .26 0 0 1 .3 .2 .26 .26 0 0 1-.1 .3v.1M150.4 254.3v.6l-.2 .1M150.5 255v.1M150.6 254.3v.8M150.8 254.3h.1v.8h-.1zM151.1 254.4h.1M151.2 254.3l.3 .7M151.2 254.5v.5l-.1 .1"/>
<path d="M151.4 255.1h.1M151.4 255.3h-.2M151.6 254.3v.6M151.8 254.3v.5M152.1 254.3v.6l-.2 .1M152.2 254.3v1.2h-.1v-.5l-.2 .1M152.2 259.4v.9M152.8 254l-.4 .3v.8M152.8 254.1h.2M152.8 254.3a.37 .37 0 0 1 .3 .5 .37 .37 0 0 1-.6 .2M152.9 248.1h.9v.4a1.61 1.61 0 0 1 1.9-.3 1.61 1.61 0 0 1 .9 1.6v3.3h-1.1v-3.3a.85 .85 0 0 0-.8-.9 .85 .85 0 0 0-.9 .9v3.3h-.9zM152.9 259.2l-.1 2"/>
<path d="M152.9 259.2l-.7 .2M152.9 259.2h17.2M153.2 254.3v.8M153.4 254.3v.8M153.5 254.3h.5v1.1M153.5 254.4h.4v1M154.1 255.8l.3 .1v.6M154.1 256.6l.3 .2M154.2 255.9l.1 .6h-.2M154.6 256.5v.1M154.6 254.3v1.2h.2v-.5M154.7 255.8v.6l.2 .2"/>
<path d="M154.8 255.8l.1 .7 .2-.1 .1-.6h.1v.8M155 254.3h.2a.47 .47 0 0 1-.2 .8M155.4 254.5a.32 .32 0 0 1 .5 0 .32 .32 0 0 1-.1 .4 .32 .32 0 0 1-.4 0v-.2M155.4 256.1h.5M155.5 255.9a.34 .34 0 0 1 .5 .3 .34 .34 0 0 1-.5 .3l-.1-.3M155.6 256.3h.3l-.1 .2zM155.6 254.4l.2 .3h-.4M156 248.1h4.1v6.2h-1.1v-5.2h-2.2l-.3-.5zM156.1 254.3h.5v1.1h-.2v-1zM156.2 255.8v.8h.2v-.8M156.2 256.8l.2 .1M156.7 255.9h-.2"/>
<path d="M156.7 255.8a.36 .36 0 0 1 .4 .4 .36 .36 0 0 1-.6 .3M156.9 256.2l-.2 .3M157.2 256.8h.2M157.2 256.6v-.8h.2v.8M157.4 256.9v.1M157.6 256.5v-.7h.2v.7M157.9 256.5l-.1 .1M158.1 255.8v.7M158.2 256.6l-.2 .4M158.2 255.8l.2 .8M158.5 255.9h.4v.4h-.4l.4 .1M158.5 255.8h.5v1.1h-.5l.4-.1"/>
<path d="M163.8 254.3h-3.4v-6.2h1v5.3h2.4v-5.3h1v5.3h2.3v-5.3h1v6.5a2.1 2.1 0 0 1-2.4 2.5v-1a1.32 1.32 0 0 0 1.4-1.8h-2.3a2.19 2.19 0 0 1-2.5 2.8v-1a1.25 1.25 0 0 0 1.5-1.5M168.6 248.1h5.6v.4h-5.6zM168.6 248.8h5.6v.3h-5.6zM168.6 249.4h5.6v.4h-5.6zM169.1 251.2a3.2 3.2 0 0 1 5.4 1.8 3.2 3.2 0 0 1-4.4 3.6 3.5 3.5 0 0 1-1.9-3.2h5.3a2.14 2.14 0 0 0-1.7-2 2.14 2.14 0 0 0-2.3 1h-1.1zM169.4 254.3h4a2.04 2.04 0 0 1-2 1.7 2.04 2.04 0 0 1-2-1.7zM170.1 259.2a2.12 2.12 0 0 1 2.1-1.5 2.12 2.12 0 0 1 2 1.5M170.1 259.2l.1 2M170.1 259.2l.7 .2M170.8 259.4v.9M170.8 259.4a1.47 1.47 0 0 1 1.4-1 1.47 1.47 0 0 1 1.4 1M171.7 260v-.1a.29 .29 0 0 1 0-.4 .29 .29 0 0 1 .3-.1l.2-.2 .1 .2a.26 .26 0 0 1 .4 .1 .26 .26 0 0 1-.1 .4v.1"/>
<path d="M173.6 259.4l-.1 .9M174.2 259.2l-.1 2M174.2 259.2l-.6 .2M174.2 259.2h16.6M190.8 259.2a2.1 2.1 0 0 1 2-1.5 2.1 2.1 0 0 1 2 1.5M190.8 259.2l.7 .2M190.8 259.2l.1 2M191.5 259.4a1.45 1.45 0 0 1 1.3-1 1.45 1.45 0 0 1 1.4 1M191.5 259.4v.9M192.3 260l.1-.1a.42 .42 0 0 1 .5-.6l.1 .1a.26 .26 0 0 1 .3 .1 .26 .26 0 0 1 0 .4v.1M194.2 259.4v.8M194.8 259.2v1.9"/>
<path d="M194.8 259.2l-.6 .2M195.2 246.7v.6M195.2 246.7h.1M196.5 245.4h.1M196.5 245.4h.5M196.5 245.4a1.33 1.33 0 0 1-1.3 1.3M197 245.4a1.87 1.87 0 0 1-1.8 1.9M199.5 254.5a4.7 4.7 0 0 1-4.7 4.7M199.5 250.4a2.13 2.13 0 0 0-1.5 2.1 2.13 2.13 0 0 0 1.5 2M199.5 250.4l2 .1M199.5 250.4l.2 .7M199.7 253.9l-.2 .6"/>
<path d="M199.7 253.9h.9M199.7 251.1a1.46 1.46 0 0 0-1 1.4 1.46 1.46 0 0 0 1 1.4M199.7 251.1h.9M200.1 252l-.2 .1a.21 .21 0 0 0-.3 .1 .21 .21 0 0 0 .1 .3v.3l.4 .2M200.3 252l.3 .1M200.6 253.9a.64 .64 0 0 1 .9 .6h-2M200.6 253.8a.66 .66 0 0 1 .9 .7M200.6 251.1h.1M200.6 253.8h.1M200.6 253.8v.1M200.7 251.1a1.43 1.43 0 0 0-2 1.4 1.43 1.43 0 0 0 2 1.3M200.7 253.8l.6 .1 .2 .5"/>
<path d="M201.5 254.5a6.7 6.7 0 0 1-6.7 6.7M201.5 250.5a.7 .7 0 0 1-.9 .6M201.5 250.5h.1M201.5 250.5l-.3 .6h-.5M201.5 254.5h.1M201.6 254.5a6.7 6.7 0 0 1-6.8 6.7M128.2 261.1v.1M128.2 261.2h.1M128.2 261.2h66.6M128.8 260.2a.69 .69 0 0 1-.6 .9M128.8 260.3a.65 .65 0 0 1-.6 .9M128.8 260.2v.1"/>
<path d="M128.8 260.3h.1M128.8 260.3a1.41 1.41 0 0 1 1.4-1.9 1.41 1.41 0 0 1 1.3 1.9M128.8 260.3l-.1 .6-.5 .3M131.5 260.3l.1 .6 .6 .3M131.5 260.3h.1M131.5 260.3a.65 .65 0 0 0 .7 .9M132.2 261.2h16.6M134.5 261.5l.1 1.4M134.6 261.5v1.4M134.6 262.9h2M134.6 261.2l.5 .3M136 262.9v5.3h3.7"/>
<path d="M136.6 262.9h1.9M136.6 261.5v1.4M137.8 268.2v1h5.3v-1M138.5 261.5v1.4M138.5 262.9h4M139.7 262.9v5.3M139.7 268.2h1.6M141.3 262.9v5.3M142.5 262.9h1.9M142.5 261.5v1.4M144.4 261.5v1.4M144.4 262.9h2"/>
<path d="M145 262.9v5.3h-3.7M146.4 261.2l-.5 .3M146.4 261.5v1.4M146.5 261.5l-.1 1.4M149.5 260.3a.65 .65 0 0 1-.7 .9M149.5 260.3h.1M149.5 260.3a1.41 1.41 0 0 1 1.3-1.9 1.41 1.41 0 0 1 1.4 1.9M149.5 260.3l-.1 .6-.6 .3M152.2 260.3v.6l.6 .3M152.2 260.3h.1M152.2 260.3a.65 .65 0 0 0 .6 .9M152.8 261.2h17.4"/>
<path d="M154.2 261.2l.8 .3 .7 .6M155 261.2l.9 .7M155.7 262.1l3.6 3.8M155.9 261.9l-.2 .2M155.9 261.9l3.6 3.8M159.3 265.9a3.1 3.1 0 0 0 4.4 0M159.5 265.7a2.65 2.65 0 0 0 4 0M159.5 265.7l-.2 .2M163.5 265.7l.2 .2M167.1 261.9l.2 .2M167.1 261.9l-3.6 3.8M167.3 262.1l-3.6 3.8"/>
<path d="M168 261.2l-.9 .7M168.8 261.2l-.8 .3-.7 .6M170.8 260.3a.65 .65 0 0 1-.6 .9M170.8 260.3h.1M170.8 260.3a1.42 1.42 0 0 1 1.4-1.9 1.42 1.42 0 0 1 1.3 1.9M170.8 260.3l-.1 .6-.5 .3M173.5 260.3a.69 .69 0 0 0 .6 .9M173.5 260.3h.1M173.5 260.3l.1 .6 .5 .3M174.1 261.2h16.8M176.8 261.2v1.3h1.1M177.9 261.2v1.3"/>
<path d="M177.9 262.5h3.5M178.5 262.5v6h8v-6M179 268.5v.6h7v-.6M179.1 269.1v.7h6.8v-.7M181.4 262.5h2.2M181.4 261.2v1.3M183.6 261.2v1.3M183.6 262.5h3.4M187 261.2v1.3M188.2 261.2v1.3h-1.2M191.5 260.3a.69 .69 0 0 1-.6 .9M191.5 260.3h.1"/>
<path d="M191.5 260.3a1.42 1.42 0 0 1 1.3-1.9 1.42 1.42 0 0 1 1.4 1.9M191.5 260.3l-.1 .6-.5 .3M194.2 260.3h.1M194.2 260.3a.69 .69 0 0 0 .6 .9M194.2 260.3v.6l.6 .3M194.2 260.2a.69 .69 0 0 0 .6 .9M194.8 261.2h.1M194.8 261.1v.1"/>
<circle cx="161.5" cy="37.4" r="1.41"/>
<circle cx="124.8" cy="43.4" r="1.4"/>
<circle cx="124.8" cy="43.4" r="1.1"/>
<circle cx="161.5" cy="41.4" r=".83"/>
<circle cx="161.5" cy="41.4" r="1.06"/>
<circle cx="198.2" cy="43.4" r="1.09"/>
<circle cx="198.2" cy="43.4" r="1.41"/>
<circle cx="122.8" cy="63.4" r=".83"/>
<circle cx="122.8" cy="63.4" r="1.06"/>
<circle cx="200.2" cy="63.4" r="1.06"/>
<circle cx="200.2" cy="63.4" r=".84"/>
<circle cx="124.8" cy="83.4" r="1.4"/>
<circle cx="124.8" cy="83.4" r="1.1"/>
<circle cx="161.5" cy="85.4" r=".83"/>
<circle cx="161.5" cy="85.4" r="1.07"/>
<circle cx="161.5" cy="89.4" r="1.41"/>
<circle cx="198.2" cy="83.4" r="1.09"/>
<circle cx="198.2" cy="83.4" r="1.41"/>
<circle cx="139.3" cy="154.9" r=".35"/>
<circle cx="139.3" cy="152.5" r=".35"/>
<circle cx="140.5" cy="153.7" r="4.5"/>
<circle cx="140.5" cy="153.7" r=".33"/>
<circle cx="140.5" cy="153.7" r="4"/>
<circle cx="141.7" cy="152.5" r=".34"/>
<circle cx="141.7" cy="154.9" r=".34"/>
<circle cx="181.3" cy="152.5" r=".34"/>
<circle cx="181.3" cy="154.9" r=".34"/>
<circle cx="182.5" cy="153.7" r="3.4"/>
<circle cx="182.5" cy="153.7" r="2.77"/>
<circle cx="182.5" cy="153.7" r="3.5"/>
<circle cx="182.5" cy="153.7" r=".34"/>
<circle cx="182.5" cy="153.7" r="4"/>
<circle cx="183.7" cy="152.5" r=".34"/>
<circle cx="183.7" cy="154.9" r=".34"/>
<circle cx="130.2" cy="215.8" r="1.14"/>
<circle cx="130.2" cy="215.8" r="1.27"/>
<circle cx="150.8" cy="215.8" r="1.14"/>
<circle cx="150.8" cy="215.8" r="1.26"/>
<circle cx="161.5" cy="211.8" r="1.4"/>
<circle cx="172.2" cy="215.8" r="1.27"/>
<circle cx="172.2" cy="215.8" r="1.14"/>
<circle cx="192.8" cy="215.8" r="1.26"/>
<circle cx="192.8" cy="215.8" r="1.13"/>
<circle cx="122.8" cy="223.1" r="1.12"/>
<circle cx="122.8" cy="223.1" r="1.26"/>
<circle cx="122.8" cy="237.8" r="1.13"/>
<circle cx="122.8" cy="237.8" r="1.28"/>
<circle cx="200.2" cy="223.1" r="1.12"/>
<circle cx="200.2" cy="223.1" r="1.26"/>
<circle cx="200.2" cy="237.8" r="1.13"/>
<circle cx="200.2" cy="237.8" r="1.28"/>
<circle cx="122.8" cy="252.5" r="1.14"/>
<circle cx="122.8" cy="252.5" r="1.27"/>
<circle cx="130.2" cy="259.8" r="1.26"/>
<circle cx="130.2" cy="259.8" r="1.13"/>
<circle cx="149.5" cy="254.7" r=".28"/>
<circle cx="150.8" cy="259.8" r="1.26"/>
<circle cx="150.8" cy="259.8" r="1.13"/>
<circle cx="152.7" cy="254.7" r=".28"/>
<circle cx="154.9" cy="254.7" r=".28"/>
<circle cx="160.9" cy="256.5" r=".6"/>
<circle cx="172.2" cy="259.8" r="1.26"/>
<circle cx="172.2" cy="259.8" r="1.12"/>
<circle cx="192.8" cy="259.8" r="1.26"/>
<circle cx="192.8" cy="259.8" r="1.12"/>
<circle cx="200.2" cy="252.5" r="1.14"/>
<circle cx="200.2" cy="252.5" r="1.27"/>
<circle cx="161.5" cy="263.8" r="1.4"/>
</g>
<g fill="none" stroke="#0080c0" stroke-width=".27">
<path d="M134.5 39.7h12M123.3 63.7h.1M199.6 63.1h.1M121.5 144v.5zM149.3 142.3h.1M149.3 142.3l.2 .2M149.3 142.3v.2M149.8 142.3v.2M150.2 142.5v-.2l.4 .2M150.5 142.3v.2M150.8 142.3l.1 .2M150.8 142.3v.2"/>
<path d="M150.8 142.3h.1M151.1 142.5v-.2l.1 .2M151.4 142.3v.2M151.5 142.3v.2M151.6 142.5v-.2l.3 .2M151.8 142.3v.2M152.1 142.3h.1M152.1 142.3v.2M152.5 142.3h.1M152.5 142.3l-.1 .2M152.5 142.3v.2M153.2 142.3l.2 .2"/>
<path d="M153.5 142.3v.2M153.9 142.5v-.2l.1 .2M154.1 142.3v.2M154.4 142.5v-.2l.2 .2M154.6 142.3v.2M155.2 142.3l-.3 .2M155.2 142.3h.1M155.2 142.3l.1 .2M155.4 142.3v.2M155.4 142.3h.1M156.4 142.3v.2M157.2 142.3h.2"/>
<path d="M157.2 142.3v.2M157.2 142.3h.1M157.4 142.3v.2M157.4 142.3h.1M157.4 142.3h.4M157.5 142.3h.1M157.6 142.3v.2M157.6 142.3h.1M157.8 142.3v.2M157.8 142.3h.1M157.9 142.3l.1 .2M157.9 142.3h.1"/>
<path d="M158.2 142.3l.2 .2M158.5 142.3v.2M201.5 144v.5zM126.6 218.4a.66 .66 0 0 0-.6 .7M128.2 214.5h.1M129.8 215.5h.1a.35 .35 0 0 1 .3-.3 .35 .35 0 0 1 .3 .3l.2 .1M130.7 216l-.1 .1M150.3 215.6l.3-.1a.31 .31 0 0 1 .3-.3 .31 .31 0 0 1 .3 .3l.1 .1M171.7 215.6l.2-.1a.31 .31 0 0 1 .3-.3 .31 .31 0 0 1 .3 .3l.1 .1M192.3 216l.1 .1M193.2 215.5h-.1a.31 .31 0 0 0-.3-.3 .31 .31 0 0 0-.3 .3l-.2 .1M194.8 214.5h.1"/>
<path d="M121.5 221.2h.1M122.3 223l.1 .5M122.7 223.7h.2M122.7 222.6l-.3 .2M122.7 238.3h.2M122.7 237.3v.1a.27 .27 0 0 0-.4 .1 .27 .27 0 0 0 .1 .3v.4M126 221.8a.61 .61 0 0 0 .6 .6M126.9 223.8l.7-.4h67.6a1.27 1.27 0 0 1 1.3 1.4v20.6a1.33 1.33 0 0 1-1.3 1.3h-67.4a1.33 1.33 0 0 1-1.3-1.3v-20.6zM200.1 223.7h.2M200.1 238.3h.2M200.3 222.6l.3 .2M200.3 237.3v.1a.25 .25 0 0 1 .4 .1 .25 .25 0 0 1-.1 .3v.4"/>
<path d="M200.7 223l-.1 .5M201.5 221.2h.1M121.5 254.5h.1M122.4 252.1v.3a.28 .28 0 0 0-.1 .4 .28 .28 0 0 0 .4 .1l.2 .1M122.7 252h.2M129.7 260l.2 .1a.35 .35 0 0 0 .3 .3 .35 .35 0 0 0 .3-.3l.2-.1M149.3 255h.1M149.3 255l.2 .1M149.3 254.4l.1-.1a.3 .3 0 0 1 .3 .1 .3 .3 0 0 1 .1 .3M149.3 254.4h.1M149.3 255v.1M149.5 255.1h.1"/>
<path d="M149.8 254.1h-.3l-.2 .2M149.8 254.7h.1M150 254.3h.1M150.1 254.8l.1 .2M150.2 255.1h.1M150.2 255h.1M150.3 260l.2 .1a.33 .33 0 0 0 .3 .3 .33 .33 0 0 0 .4-.3l.1-.1M150.4 254.3h.2M150.5 255l-.3 .1M150.5 255.1h.1M150.6 255.1h.1M150.8 255.4h.1"/>
<path d="M150.9 255.3l-.1 .1M150.9 255.3h.1M151.1 255.1h.1v.2M151.1 254.4h.1M151.2 254.4v.1M151.2 254.3l-.1 .1M151.2 254.3h.1M151.4 255.1v.2M151.5 255v.1M151.6 254.9l.3 .2M151.6 254.3h.2M151.8 254.8l.1 .2"/>
<path d="M151.9 255.1h.1M151.9 255h.1M152.1 255h.1M152.1 254.3h.1M152.4 255.1h.1M152.5 255h.1M152.5 254.4h.1M152.5 255l-.1 .1M152.8 254.3l-.3 .1M152.8 254.1l-.3 .3M152.8 254l.2 .1M152.8 254h.1"/>
<path d="M152.8 254.3h.1M153 254.1h.1M153.2 254.3h.2M153.2 255.1h.2M153.4 255.3v.1M153.4 255.3h-.2l.2 .1M153.4 255.3h.1M153.4 255.4h.1M153.5 254.3v.1M153.9 255.4h.1M154.1 255.8l.1 .1M154.1 256.5v.1"/>
<path d="M154.1 255.8h.1M154.4 256.5h.2M154.6 256.6l-.2 .2M154.6 254.3l.2 .1M154.6 254.3h.1M154.7 255.8h.1M154.8 255l.2 .1M154.8 254.4h.1M154.8 255h.1M154.9 256.6h.1M155 254.3l-.2 .1M155 254.3h.1"/>
<path d="M155 255.1h.1M155.2 256.5l-.3 .1M155.2 256.5h.1M155.2 256.5l.1 .1M155.3 256.6h.1M155.4 254.7h.1M155.4 256.1v.1M155.4 256.2h.1M155.5 254.8l.3 .1-.2 .1zM155.5 255.9h.3l.1 .2M155.6 254.4l-.2 .1M156.2 256.8l.2 .1"/>
<path d="M156.2 255.8h.2M156.5 256.5h.2M156.5 255.9h.1M156.7 255.8l-.2 .1M156.7 255.9l.2 .3M156.7 255.8h.1M156.9 256.2h.1M157.2 256.8v.1l.2-.1M157.2 256.6h.2M157.6 256.5h-.1l.1 .4h-.2M157.8 256.6l-.1 .3-.3 .1M157.8 256.5h.3"/>
<path d="M157.9 256.5l.1 .5M158 257h.1M158.1 255.8h.1M158.2 256.6h.2M158.5 255.8v.1M158.9 256.4v.4M163.8 254.3v.3M163.8 254.6h.1M171.7 260l.2 .1a.33 .33 0 0 0 .3 .3 .33 .33 0 0 0 .3-.3l.1-.1M192.3 260l.3 .2a.29 .29 0 0 0 .3 .2 .29 .29 0 0 0 .3-.3l.1-.1M200.1 252h.2M200.6 252.1l.1 .7-.6 .2"/>
<path d="M201.5 254.5h.1M134.5 261.5h12"/>
<circle cx="122.8" cy="63.4" r=".59"/>
<circle cx="122.8" cy="63.4" r=".7"/>
<circle cx="200.2" cy="63.4" r=".7"/>
<circle cx="200.2" cy="63.4" r=".57"/>
</g>
<g font-size="4.8">
<text x="350" y="245.2">67</text>
<text x="267.5" y="262.9">ELSB-105</text>
</g>
<g font-size="4.7" fill="#191924">
<text x="26.6" y="3.8" transform="rotate(90 26.6 3.8)">H</text>
<text x="76.5" y="3.8" transform="rotate(90 76.5 3.8)">G</text>
<text x="128.8" y="3.8" transform="rotate(90 128.8 3.8)">F</text>
<text x="180.7" y="3.8" transform="rotate(90 180.7 3.8)">E</text>
<text x="233.9" y="3.8" transform="rotate(90 233.9 3.8)">D</text>
<text x="285.1" y="3.8" transform="rotate(90 285.1 3.8)">C</text>
<text x="337.3" y="3.8" transform="rotate(90 337.3 3.8)">B</text>
<text x="388.1" y="3.8" transform="rotate(90 388.1 3.8)">A</text>
<text x="12.7" y="36.3" transform="rotate(90 12.7 36.3)">4</text>
<text x="12.4" y="104.7" transform="rotate(90 12.4 104.7)">3</text>
<text x="12.2" y="182.6" transform="rotate(90 12.2 182.6)">2</text>
<text x="12.2" y="251.3" transform="rotate(90 12.2 251.3)">1</text>
</g>
<text font-size="4.2" x="272.3" y="283.9">2:3</text>
<text font-size="4.2" fill="#191924" x="288.8" y="283.9">A3</text>
<g font-size="4.1">
<text x="278.3" y="275.5">A</text>
<text x="306.2" y="284.6">1/1</text>
</g>
<text font-size="3.9" fill="#191924" x="266.9" y="230.9">PLEASE REFER TO THE PRODUCT'S DATASHEET FOR THE CONNECTOR</text>
<g font-size="3.5" fill="#004080">
<text x="166.3" y="20.4">2X</text>
<text x="174.8" y="20.4">4.3 A TRAVERS TOUT</text>
<text x="90" y="25.4">4X</text>
<text x="92.1" y="29.7">M4-6H</text>
<text x="98.6" y="25.4">3.3</text>
<text x="106.6" y="29.7">8</text>
<text x="106.9" y="25.4">11</text>
<text x="167.8" y="24.7">M5- 6H ATRAVERS TOUT</text>
<text x="90.9" y="46.5">4X</text>
<text x="99.5" y="46.5">2.5</text>
<text x="107.8" y="46.5">6</text>
<text x="92.1" y="50.8">M3-6H</text>
<text x="106.6" y="50.8">5</text>
<text x="207.5" y="65.5" transform="rotate(-90 207.5 65.5)">60</text>
<text x="216.7" y="65.5" transform="rotate(-90 216.7 65.5)">66</text>
<text x="225.4" y="65.5" transform="rotate(-90 225.4 65.5)">78</text>
<text x="159.2" y="99">110</text>
<text x="159.2" y="106.3">116</text>
<text x="158.6" y="133.4">120</text>
<text x="159.5" y="138.6">63</text>
<text x="212.9" y="155" transform="rotate(-90 212.9 155)">32</text>
<text x="158.9" y="200.5">105</text>
<text x="207.9" y="221.9" transform="rotate(-90 207.9 221.9)">13,5</text>
<text x="207.9" y="238.4" transform="rotate(-90 207.9 238.4)">35</text>
<text x="216.7" y="238.4" transform="rotate(-90 216.7 238.4)">87</text>
</g>
<g font-size="3.5" fill="#191924">
<text x="413" y="39.1">4</text>
<text x="413" y="108.7">3</text>
<text x="413" y="185">2</text>
<text x="413" y="255.1">1</text>
<text x="338.5" y="282.8">ISO 2768 - fH-E</text>
<text x="29.8" y="293">H</text>
<text x="79.7" y="293">G</text>
<text x="131.9" y="293">F</text>
<text x="183.8" y="293">E</text>
<text x="237.1" y="293">D</text>
<text x="288.2" y="293">C</text>
<text x="342.7" y="292">B</text>
<text x="390.8" y="292">A</text>
</g>
<g font-size="2.8" fill="#191924">
<text x="344.7" y="239.1">IP</text>
<text x="267.5" y="255.8">Désignation</text>
<text x="275.9" y="271.7">Revision</text>
<text x="299.1" y="275.5">01/03/2019</text>
<text x="303.1" y="271.7">Date</text>
<text x="318.8" y="273.8">Unit : mm</text>
<text x="342.1" y="273.8">Tol. générales</text>
<text x="270.8" y="280.1">Scale</text>
<text x="286.9" y="280">Format</text>
<text x="305.7" y="280">Page</text>
</g>
<g font-size="2.7" fill="#191924">
<text x="2.9" y="120.5" transform="rotate(-90 2.9 120.5)">THIS DOCUMENT AND THE INFORMATION IT CONTAINS ARE PROPERTY OF</text>
<text x="5.9" y="120.5" transform="rotate(-90 5.9 120.5)">EFFILUX AND CONFIDENTIAL. THEY SHALL NOT BE REPRODUCED NOR</text>
<text x="8.9" y="120.5" transform="rotate(-90 8.9 120.5)">DISCLOSED TO ANY PERSON EXCEPT TO THOSE HAVING A NEED TO KNOW</text>
<text x="11.9" y="120.5" transform="rotate(-90 11.9 120.5)">THEM WITHOUT PRIOR WRITTEN CONSENT OF EFFILUX</text>
<text x="2.8" y="270" transform="rotate(-90 2.8 270)">CE DOCUMENT ET LES INFORMATIONS QU'IL CONTIENT SONT CONFIDENTIELS ET SONT LA</text>
<text x="5.8" y="270" transform="rotate(-90 5.8 270)">PROPRIETE EXCLUSIVE DE EFFILUX. ILS NE DOIVENT ETRE COMMUNIQUES QU'AUX</text>
<text x="8.8" y="270" transform="rotate(-90 8.8 270)">PERSONNES AYANT A EN CONNAITRE ET NE PEUVENT ETRE REPRODUITS NI DIVULGUES A</text>
<text x="11.8" y="270" transform="rotate(-90 11.8 270)">TOUTE AUTRE PERSONNE SANS AUTORISATION PREALABLE ECRITE PAR EFFILUX</text>
</g>
</svg>
